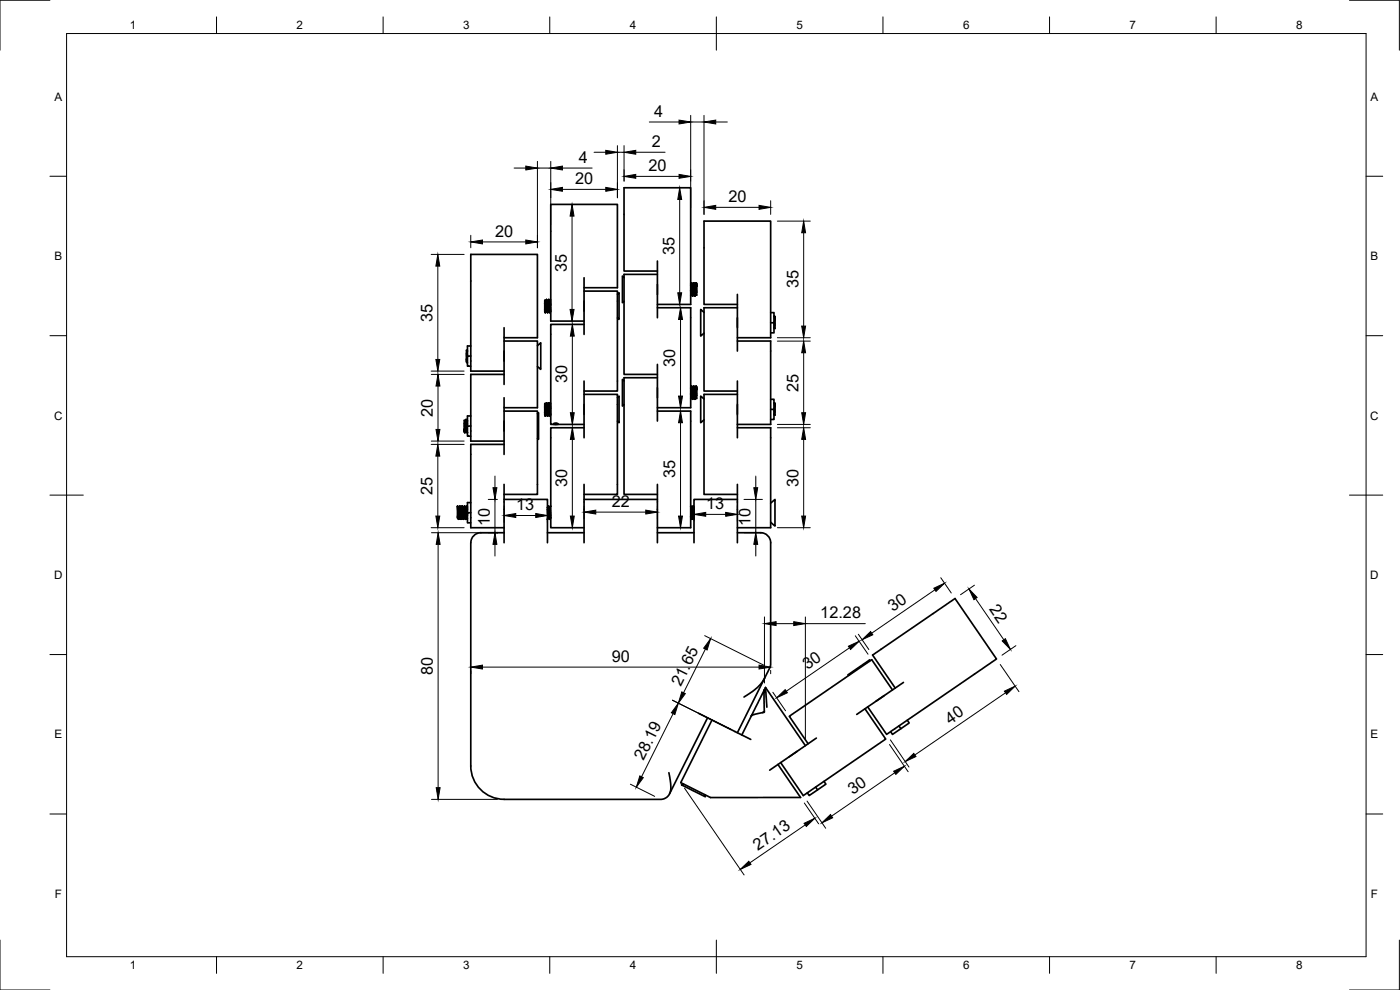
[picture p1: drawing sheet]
<svg xmlns="http://www.w3.org/2000/svg" width="420mm" height="297mm" viewBox="0 0 420 297" stroke-linecap="round" stroke-linejoin="round" font-family="sans-serif">
<!-- layer: Visible -->
<g fill="none" stroke="#000" stroke-width=".51">
<path d="M197.3 78.3v17M151.3 98.3v17M163.5 91l.2 2.8M163.5 91v1.7M163.6 93.8l-.1-1.1 .2 1.1M163.6 90.3h.1M163.6 90.3l-.1-.2v.9M163.6 90.3l.3 3.1M163.7 90.3l.4 3.1M163.9 93.4h.2M164 89.9l.3 3.9M164 93.4l-.3 .4"/>
<path d="M164 89.9l-.3 .4M164 89.9h.1M164.1 89.9l.3 3.9M164.1 93.4l.2 .4M164.1 89.9l.3 .4M164.3 90.3l.3 3 .2 .1M164.3 93.8h.1M164.4 90.3l.4 3.1M164.7 89.9l.3 3.9M164.7 93.4l-.3 .4M164.7 89.9l-.3 .4M164.7 89.9h.1"/>
<path d="M164.8 89.9l.3 3.9M164.8 93.4l.2 .4M164.8 89.9l.2 .4M165 90.3h.1M165 90.3l.3 2.9M165 93.8h.1M165.1 90.3l.2 1.3M165.3 93.5l-.2 .3M165.3 90l-.2 .3M175.3 97.3h-10v30h10M175.3 87.3h10v30h-10M175.3 86.3h10v-25h-20v35h10"/>
<path d="M175.3 83.3v17M185.3 88.3l.5-.5v8l-.5-.4M187.3 83.3l-.5-.5v8l.5-.4M197.3 92.3h10v30h-10M197.3 82.3h-10v30h10M197.3 81.3h-10v-25h20v35h-10M207.3 85.5l.2 2.7 .3 .6M207.3 87.1l.2 1.3M207.5 84.9l.3 3.9M207.5 84.9l.4 3.9M207.5 84.9l-.2 .3M207.5 88.4h.1"/>
<path d="M207.5 88.4l-.2 .3M207.6 84.9l.2 .4M207.8 85.3l.2 .2 .3 2.9M207.8 85.3l.4 3.1M207.8 88.8h.1M208.2 84.9l.3 3.9M208.2 88.4h.1M208.2 88.4l-.3 .4M208.3 84.9l.3 3.9M208.3 88.4l.2 .4M208.3 84.9l-.4 .4M208.3 84.9l.2 .4"/>
<path d="M208.5 85.3h.1M208.5 85.3l.4 3.1M208.5 88.8h.1M208.6 85.3l.4 3.1M208.9 84.9l.2 2.8M208.9 84.9l-.3 .4M208.9 88.4h.1M208.9 88.4l-.3 .4M208.9 84.9h.1M209 84.9l.1 1.1zM209.1 87.7v.9l-.1-.2M209.1 86v1.7"/>
<path d="M211.3 93.7l-1-.9v8l1-.8M221.3 92.3h-10v25h10M221.3 91.3h-10v-25h20v35h-10M221.3 88.3v17M231.3 93.8h1v6.1h-1M231.3 96.8h1M232.3 96.6l.2 1.8M232.3 98.2v.2M232.3 94.9l.3 3.7-.1-.2M232.3 94.9v.1M232.4 94.9h.1M232.5 94.9l.1 1.1z"/>
<path d="M232.5 98.4l-.2 .1M232.6 96v1.7M140 106v1.7M140.1 105.3l.2 1.8M140.1 108.8l-.1-1.1v.9l.2 .2M140.2 105.3l.1 .2M140.3 105.2l-.2 .1-.1-.2 .2 3.7M140.3 108.7l-.1 .1M141.3 106.8h-1v3.1h1M141.3 103.8h-1v3M151.3 102.3h10v20h-10M151.3 112.3h-10v20h10"/>
<path d="M151.3 101.3h10v-25h-20v35h10M151.3 119.3v17M161.3 103.7l1-.9v8l-1-.8M175.3 118.3h10v30h-10M175.3 114.3v17M185.3 119.3l.5-.5v8l-.5-.4M187.3 114.3l-.5-.5v8l.5-.4M197.3 113.3h-10v35h10M197.3 109.3v17M207.3 116.2l.2-.3 .3 3.9M207.3 116.5l.2 2.7 .3 .6M207.3 118.1l.2 1.3"/>
<path d="M207.5 115.9l.4 3.9M207.5 119.4h.1M207.5 119.4l-.2 .3M207.6 115.9l.2 .4M207.8 116.3l.2 .2 .3 2.9M207.8 116.3l.4 3.1M207.8 119.8h.1M207.9 116.3l.3-.4 .3 3.9M208.2 119.4h.1M208.2 119.4l-.3 .4M208.2 115.9h.1M208.3 119.4l.2 .4"/>
<path d="M208.5 116.3h.1M208.5 116.3l.4 3.1M208.5 116.3l-.2-.4 .3 3.9M208.6 116.3l.3-.4 .2 2.8M208.6 116.3l.4 3.1M208.9 119.4h.1M208.9 119.4l-.4 .4M208.9 115.9l.2 1.1-.1-1.1M209.1 118.7v.9l-.1-.2M209.1 117v1.7M211.3 119.7l-1-.9v8l1-.8M221.3 118.3h-10v30h10"/>
<path d="M221.3 102.3h10v25h-10M221.3 114.3v17M231.3 119.8h1v6.1h-1M139.3 127l.3 2.8M139.3 128.7l.1 1.1zM139.3 127v1.7M139.4 126.3h.2M139.5 126.3l-.2-.2v.9M139.5 126.3l.3 3.1M139.5 129.8h.1M139.6 126.3l.3 2.9 .2 .6M139.8 129.4h.1"/>
<path d="M139.8 125.9l.4 3.9M139.8 129.4l-.2 .4M139.8 125.9l-.2 .4M139.8 125.9h.1M139.9 125.9l.4 3.9M139.9 125.9l.3 .4M140.1 126.3h.2M140.2 126.3l.1 1.1M140.2 129.8h.1M140.3 129.8h.1M140.3 126.3h.1M141.3 127.8h-1v3.1h1"/>
<path d="M141.3 124.8h-1v3M151.3 123.3h10v25h-10M151.3 133.3h-10v25h10M161.3 124.1l.3-.3v8l-.3-.3M163.5 122v-.9l.4 3.3M163.5 122l.2 2.8M163.5 122v1.7M163.6 124.8l-.1-1.1 .2 1.1M163.6 121.3h.1M163.7 121.3l.4 3.1M163.9 124.4h.2M164 120.9l.3 3.9"/>
<path d="M164 124.4l-.3 .4M164 120.9l-.3 .4M164 120.9h.1M164.1 120.9l.3 3.9M164.1 124.4l.2 .4M164.1 120.9l.2 .4M164.3 121.3h.1M164.3 121.3l.3 2.8 .2 .3M164.3 124.8h.1M164.4 121.3l.4 3.1M164.7 120.9l.3 3.9M164.7 124.4l-.3 .4"/>
<path d="M164.7 120.9l-.3 .4M164.7 120.9h.1M164.8 120.9l.3 3.9M164.8 124.4l.2 .4M164.8 120.9l.2 .4M165 121.3h.1M165 121.3l.3 2.9M165 124.8h.1M165.1 121.3l.2 1.3M165.3 124.5l-.2 .3M165.3 121l-.2 .3M166.1 127.2l.8-.3 .6 .4z"/>
<path d="M175.3 128.3h-10v27M197.3 123.3h10v35h-10M221.3 128.3h10v30h-10M231.3 122.8h1M232.3 122.6l.2 1.8M232.3 124.2v.2M232.3 120.9l.3 3.7-.1-.2M232.3 120.9v.1M232.4 120.9l.2 .2v.9l-.1-1.1M232.5 124.4l-.2 .1M232.6 122v1.7M137.3 154.9l.1 .5"/>
<path d="M137.4 155.4l-.1-3.5 .3 3.9M137.4 151.9h-.1M137.4 155.4l.2 .4M137.6 152.3l-.2-.4 .3 3.9 .2-.4M137.6 152.3l.3 3.1M137.6 152.3h.1M137.6 155.8h.1M137.7 152.3l.4 3.1M137.7 152.3l.3-.4 .3 3.9M137.9 155.4h.2M138 151.9l.4 3.9M138.1 151.9l.2 .4"/>
<path d="M138.1 155.4l.2 .4M138.3 152.3l.3 3.1M138.3 152.3h.1M138.3 155.8h.1M138.4 152.3l.4 3.1M138.4 152.3l.3-.4 .3 3.9M138.6 155.4l-.2 .4M138.6 155.4h.2M138.7 151.9h.1M138.8 155.4l.2 .4M139 152.3l-.2-.4 .3 3.9M139 152.3l.3 3.1"/>
<path d="M139 152.3h.1M139 155.8h.1M139.1 152.3l.4 3.1M139.1 152.3l.3-.4 .3 3.9M139.3 155.4h.2M139.4 151.9l.4 3.9 .3-.4M139.4 155.4l-.3 .4M139.5 151.9l.2 .4M139.5 155.4l.2 .4M139.7 152.3l.3 2.9 .2 .2M139.7 152.3h.1M139.7 155.8h.1"/>
<path d="M139.8 152.3l.4 3.1M139.8 152.3l.3-.4 .2 2.8M140.1 151.9h.1M140.2 155.4l.1 .2M140.3 152.1l-.1-.2 .1 1.1M141.3 153.8h-1v3.1h1M141.3 150.8h-1v3M151.3 159.8h-6a3.3 3.3 0 0 0-4 3v67a10 10 0 0 0 10 10M151.3 145.3v17.5M151.3 149.8h13v3M164.3 155.8h.1M164.3 152.8l.2 2.6"/>
<path d="M164.3 159.8h11M164.3 152.8v10M164.3 152.3h.1M164.3 152.3l.3-.4 .3 3.9M164.3 152.3l.4 3.1M164.5 155.4l-.2 .4M164.5 155.4h.2M164.6 151.9l.4 3.9M164.7 151.9l.2 .4M164.7 155.4l.2 .4M164.9 152.3l.3 3.1M164.9 152.3l.2 .1 .2 2.5"/>
<path d="M164.9 155.8h.1M165.2 155.4l-.2 .4M165.2 155.4h.1M165.3 151.9h.1M165.3 155.3v3h10M165.3 151.9l-.3 .4M175.3 145.3v17.5M175.3 149.8h22M197.3 145.3v17.5M197.3 159.8h11M207.3 154.9l.1 .5M207.3 151.9l.3 3.9"/>
<path d="M207.3 155.4h.1M207.3 151.9h.1M207.4 155.4l.2 .4M207.6 152.3l-.2-.4 .3 3.9 .2-.4M207.6 152.3l.3 3.1M207.6 152.3h.1M207.6 155.8h.1M207.7 152.3l.4 3.1M207.7 152.3l.3-.4 .3 3.9-.2-.4M207.9 155.4h.2M208 151.9l.3 2.8M208.1 151.9l.2 .4"/>
<path d="M221.3 159.8h6a3.3 3.3 0 0 1 4 3l-.1 36.9-9.9 20.1M221.3 145.3v17.5M221.3 149.8h-13v13M231.3 151l1.3-1.2v8l-1.3-1.1M261 198.4v-.4l-6.6 4.5 .4 .1M209.7 214l15.6 7.9M212.3 215.4l-11.3 22.7M213.7 216l-9.4 18.8 8.9 4.5h27.1l-6.8-9.9M225.5 214.8l-2.9 5.7M229.4 213.5l-.5 .3M229.4 206.9v6.1a.71 .71 0 0 1-.2 .8 .71 .71 0 0 1-.8 .1l-2.2 .5-.7 .4zM229.5 203.4l-.9 1.4-1.4 1.6-3.9 2.7"/>
<path d="M229.7 206.3l.4 5.9M229.7 206.3l-.3 .6M229.7 206.3l12 17.4M259.6 212.7l6.2 9-24.5 16.8-.2 .2-6.8-9.9M267.8 207l-6.2-9.1-24.7 17 5.6 8.3M268.7 206.4l-6.8-9.9 24.7-16.9 12.5 18.1-33 22.7-5.7-8.3M269.8 217.8l.6 .8M271.1 204.8l-14 9.6M272.3 216.1l.6 .8-5.1 3.5-.5-.9M200.7 231.8l.6 3.5-.1 2.2-.4 .9-.6 .7-1.6 .7h-47.3M205.1 235.2l-.6 .3 7.2 3.6-.2-.7M244.8 236.2l.6 .8"/>
<path d="M245 221.5l-14 9.6M247.3 234.4l.6 .9-5.1 3.4-.5-.8"/>
</g>
<!-- layer: Border -->
<g fill="none" stroke="#000" stroke-width=".3">
<path d="M15 .1h-15v15M20 10.1h390v276.9h-390zM65 5.1v5M115 5.1v5M165 5.1v5M215 5.1v10M265 5.1v5M315 5.1v5M365 5.1v5M405 .1h15v15M15 52.9h5M410 52.9h5"/>
<path d="M15 100.7h5M410 100.7h5M15 148.6h10M405 148.6h10M15 196.4h5M410 196.4h5M15 244.2h5M410 244.2h5M0 282.1v14.9h15M65 287v5M115 287v5M165 287v5"/>
<path d="M215 282.1v9.9M265 287v5M315 287v5M365 287v5M420 282.1v14.9h-15"/>
</g>
<!-- layer: Dimensions -->
<g fill="none" stroke="#000" stroke-width=".3">
<path d="M194.9 36.6h8.9M207.3 34.6v27.7M207.3 36.6h4M211.3 34.6v29.7M214.8 36.6h3.5M154.3 50.4h3.5M161.3 48.4v25.9M161.3 50.4h4M165.3 48.4v18.9M168.8 56.8h13M168.8 50.4h8.9M178.3 45.7h3.5"/>
<path d="M185.3 43.7v15.6M185.3 45.7h2M187.3 43.7v10.6M190.8 52.9h13M190.8 45.7h8.8M204 59.8v28M129.4 76.3h9.9M131.4 79.8v28.1M141.3 70.6v3.7M144.8 72.6h13M171.7 64.8v28M214.8 62.2h13"/>
<path d="M231.3 60.2v4.1M233.3 66.3h9.9M241.2 69.8v28M204.2 95.8v23M129.4 111.3h9.9M129.4 112.3h9.9M131.4 115.8v13M171.8 100.8v23M233.3 102.3h9.9M233.3 101.3h9.9M241.2 105.8v18M129.4 133.3h9.9"/>
<path d="M129.4 132.3h9.9M131.4 136.8v18M171.8 131.8v23M204.2 126.8v28M233.3 127.3h9.9M233.3 128.3h9.9M241.2 131.8v23M129.4 158.3h9.9M129.5 159.8h19.8M146.5 149.8h2.8M148.5 142.8v3.5M148.5 149.8v10"/>
<path d="M151.3 151.8v4.9M154.8 154.7h6M164.3 151.8v4.9M175.3 151.8v3.8M178.8 153.7h15M197.3 151.8v3.8M208.3 151.8v4.5M211.8 154.3h6M221.3 151.8v4.5M223.3 159.8h5.5M223.3 149.8h5.5M226.8 142.8v3.5"/>
<path d="M226.8 149.8v10M233.3 158.3h9.9M131.5 163.3v73M148.5 163.3v3.5M226.8 163.3v3.5M280.6 177l-19 13M282.3 173.3l3.2 4.6M292.4 175.6l-4.1 2.8M292.8 179.6l8.5 12.4M211.5 190.7l17.7 8.9M211.7 194.7l-6.6 13.1M229.4 185.1v19.8"/>
<path d="M232.9 187.1h5.3M241.7 185.1v36.6M241.7 187.1h18M254.9 194.4l-18.9 13M256.7 190.8l3.8 5.5M257.6 190.3l3.2 4.6M300.2 199.4l5.6 8.1M304.9 193.7l-4.2 2.9M141.3 201.1v1M144.8 200.2h83M201.8 210.1l17.7 8.8M202 214.1l-9.5 19"/>
<path d="M231.3 201.1v1M231.9 207.7l3.9 5.6M301.8 207.9l-27.2 18.6M129.5 239.8h19.8M189.2 235.3l7.3 3.6M205.4 236.5l17.9 26M267 223.4l5.5 8.1M267.2 222l5.6 8.2M268.5 231.9l-18.9 13M241.4 240.9l4.3 6.3M241.7 247.5l-16.6 11.4M242.2 240.4l5.6 8.1"/>
</g>
<g fill="#000" stroke="#000" stroke-width=".3">
<path d="M203.8 36l3.5 .6-3.5 .6zM211.3 36.6l3.5-.6v1.2zM157.8 49.8l3.5 .6-3.5 .6zM165.3 56.8l3.5-.6v1.2zM165.3 50.4l3.5-.6v1.2zM181.8 56.2l3.5 .6-3.5 .6zM181.8 45.1l3.5 .6-3.5 .6zM187.3 52.9l3.5-.6v1.2zM187.3 45.7l3.5-.6v1.2zM204 56.4l.6 3.4h-1.2zM203.8 52.3l3.5 .6-3.5 .6zM131.4 76.3l.6 3.5h-1.2z"/>
<path d="M141.3 72.6l3.5-.6v1.2zM157.8 72l3.5 .6-3.5 .6zM171.7 61.3l.6 3.5h-1.2zM211.3 62.2l3.5-.6v1.2zM227.8 61.6l3.5 .6-3.5 .6zM241.2 66.3l.6 3.5h-1.2zM171.1 92.8h1.2l-.6 3.5zM203.4 87.8h1.2l-.6 3.5zM204.2 92.3l.6 3.5h-1.2zM240.6 97.8h1.2l-.6 3.5zM130.8 107.9h1.2l-.6 3.4zM131.4 112.3l.6 3.5h-1.1z"/>
<path d="M171.8 97.3l.5 3.5h-1.1zM203.6 118.8h1.2l-.6 3.6zM241.2 102.3l.6 3.5h-1.2zM131.4 133.3l.6 3.5h-1.2zM130.9 128.8h1.1l-.6 3.5zM171.2 123.8h1.1l-.5 3.5zM171.8 128.3l.5 3.5h-1.1zM204.2 123.3l.6 3.5h-1.2zM240.6 123.8h1.2l-.6 3.5zM241.2 128.3l.6 3.5h-1.2zM130.8 154.8h1.2l-.6 3.5zM148 146.3h1.1l-.6 3.5z"/>
<path d="M151.3 154.7l3.5-.6v1.2zM160.8 154.1l3.5 .6-3.5 .6zM171.2 154.8h1.1l-.5 3.5zM175.3 153.7l3.5-.6v1.1zM193.8 153.1l3.5 .6-3.5 .5zM203.6 154.8h1.2l-.6 3.5zM208.3 154.3l3.5-.6v1.2zM217.8 153.7l3.5 .6-3.5 .6zM226.2 146.3h1.2l-.6 3.5zM240.6 154.8h1.2l-.6 3.5zM131.5 159.8l.6 3.5h-1.2zM148.5 159.8l.6 3.5h-1.1z"/>
<path d="M226.8 159.8l.6 3.5h-1.2zM280.2 176.5l3.3-1.5-2.6 2.4zM290.8 176.7l2.4 2.6-.9 .6zM141.3 200.2l3.5-.6v1.1zM213.3 191.6l-1.1 3.4-1-.5zM227.8 199.6l3.5 .6-3.5 .5zM229.4 187.1l3.5-.6v1.2zM238.2 186.5l3.5 .6-3.5 .6zM254.6 193.9l3.2-1.5-2.5 2.5zM258.7 191.9l2.6-2.4 .6 1zM300.8 192.3l.9-.7 1.5 3.2zM203.6 211l-1.1 3.4-1-.5z"/>
<path d="M204.6 207.6l1.1 .5-2.1 2.9zM233.1 209.4l2.5-2.5 .7 1zM301.4 207.4l3.3-1.5-2.6 2.5zM130.9 236.3h1.2l-.6 3.5zM192 232.8l1.1 .5-2.1 2.9zM268.2 231.4l3.2-1.5-2.5 2.5zM271.7 228.5l2.5-2.5 .7 1zM222.2 260.9l2.5-2.5 .7 1zM241.3 247l3.2-1.5-2.5 2.5zM246.7 246.9l2.5-2.5 .7 1z"/>
</g>
<g font-size="4.9">
<text x="196.3" y="35.1">4</text>
<text x="195.6" y="44.2">2</text>
<text x="173.7" y="48.9">4</text>
<text x="194.6" y="51.4">20</text>
<text x="172.6" y="55.3">20</text>
<text x="218.6" y="60.6">20</text>
<text x="148.6" y="71">20</text>
<text x="202.4" y="76.6" transform="rotate(-90 202.4 76.6)">35</text>
<text x="170.1" y="81.6" transform="rotate(-90 170.1 81.6)">35</text>
<text x="239.6" y="86.6" transform="rotate(-90 239.6 86.6)">35</text>
<text x="129.8" y="96.6" transform="rotate(-90 129.8 96.6)">35</text>
<text x="202.7" y="110.1" transform="rotate(-90 202.7 110.1)">30</text>
<text x="170.2" y="115" transform="rotate(-90 170.2 115)">30</text>
<text x="239.6" y="117.5" transform="rotate(-90 239.6 117.5)">25</text>
<text x="129.9" y="125" transform="rotate(-90 129.9 125)">20</text>
<text x="202.7" y="143.6" transform="rotate(-90 202.7 143.6)">35</text>
<text x="129.8" y="148.5" transform="rotate(-90 129.8 148.5)">25</text>
<text x="170.2" y="146" transform="rotate(-90 170.2 146)">30</text>
<text x="239.6" y="146" transform="rotate(-90 239.6 146)">30</text>
<text x="154.9" y="153.1">13</text>
<text x="183.6" y="152.2">22</text>
<text x="211.9" y="152.8">13</text>
<text x="147" y="157.7" transform="rotate(-90 147 157.7)">10</text>
<text x="225.3" y="157.7" transform="rotate(-90 225.3 157.7)">10</text>
<text x="246.2" y="185.6">12.28</text>
<text x="268" y="183.7" transform="rotate(-34 268 183.7)">30</text>
<text x="296.7" y="182.7" transform="rotate(56 296.7 182.7)">22</text>
<text x="129.9" y="202.5" transform="rotate(-90 129.9 202.5)">80</text>
<text x="183.6" y="198.6">90</text>
<text x="242.3" y="201.1" transform="rotate(-34 242.3 201.1)">30</text>
<text x="204.3" y="206" transform="rotate(-63 204.3 206)">21.65</text>
<text x="285.1" y="217.4" transform="rotate(-35 285.1 217.4)">40</text>
<text x="193.2" y="228.3" transform="rotate(-63 193.2 228.3)">28.19</text>
<text x="255.9" y="238.6" transform="rotate(-35 255.9 238.6)">30</text>
<text x="227.5" y="255.3" transform="rotate(-34 227.5 255.3)">27.13</text>
</g>
<g font-size="3.5">
<text x="39" y="8.8">1</text>
<text x="89" y="8.8">2</text>
<text x="139" y="8.8">3</text>
<text x="189" y="8.8">4</text>
<text x="239" y="8.8">5</text>
<text x="289" y="8.8">6</text>
<text x="339" y="8.8">7</text>
<text x="389" y="8.8">8</text>
<text x="16.3" y="30.2">A</text>
<text x="411.3" y="30.2">A</text>
<text x="16.3" y="78">B</text>
<text x="411.3" y="78">B</text>
<text x="16.2" y="125.9">C</text>
<text x="411.2" y="125.9">C</text>
<text x="16.2" y="173.7">D</text>
<text x="411.2" y="173.7">D</text>
<text x="16.3" y="221.6">E</text>
<text x="411.3" y="221.6">E</text>
<text x="16.4" y="269.4">F</text>
<text x="411.4" y="269.4">F</text>
<text x="39" y="290.8">1</text>
<text x="89" y="290.8">2</text>
<text x="139" y="290.8">3</text>
<text x="189" y="290.8">4</text>
<text x="239" y="290.8">5</text>
<text x="289" y="290.8">6</text>
<text x="339" y="290.8">7</text>
<text x="389" y="290.8">8</text>
</g>
</svg>
